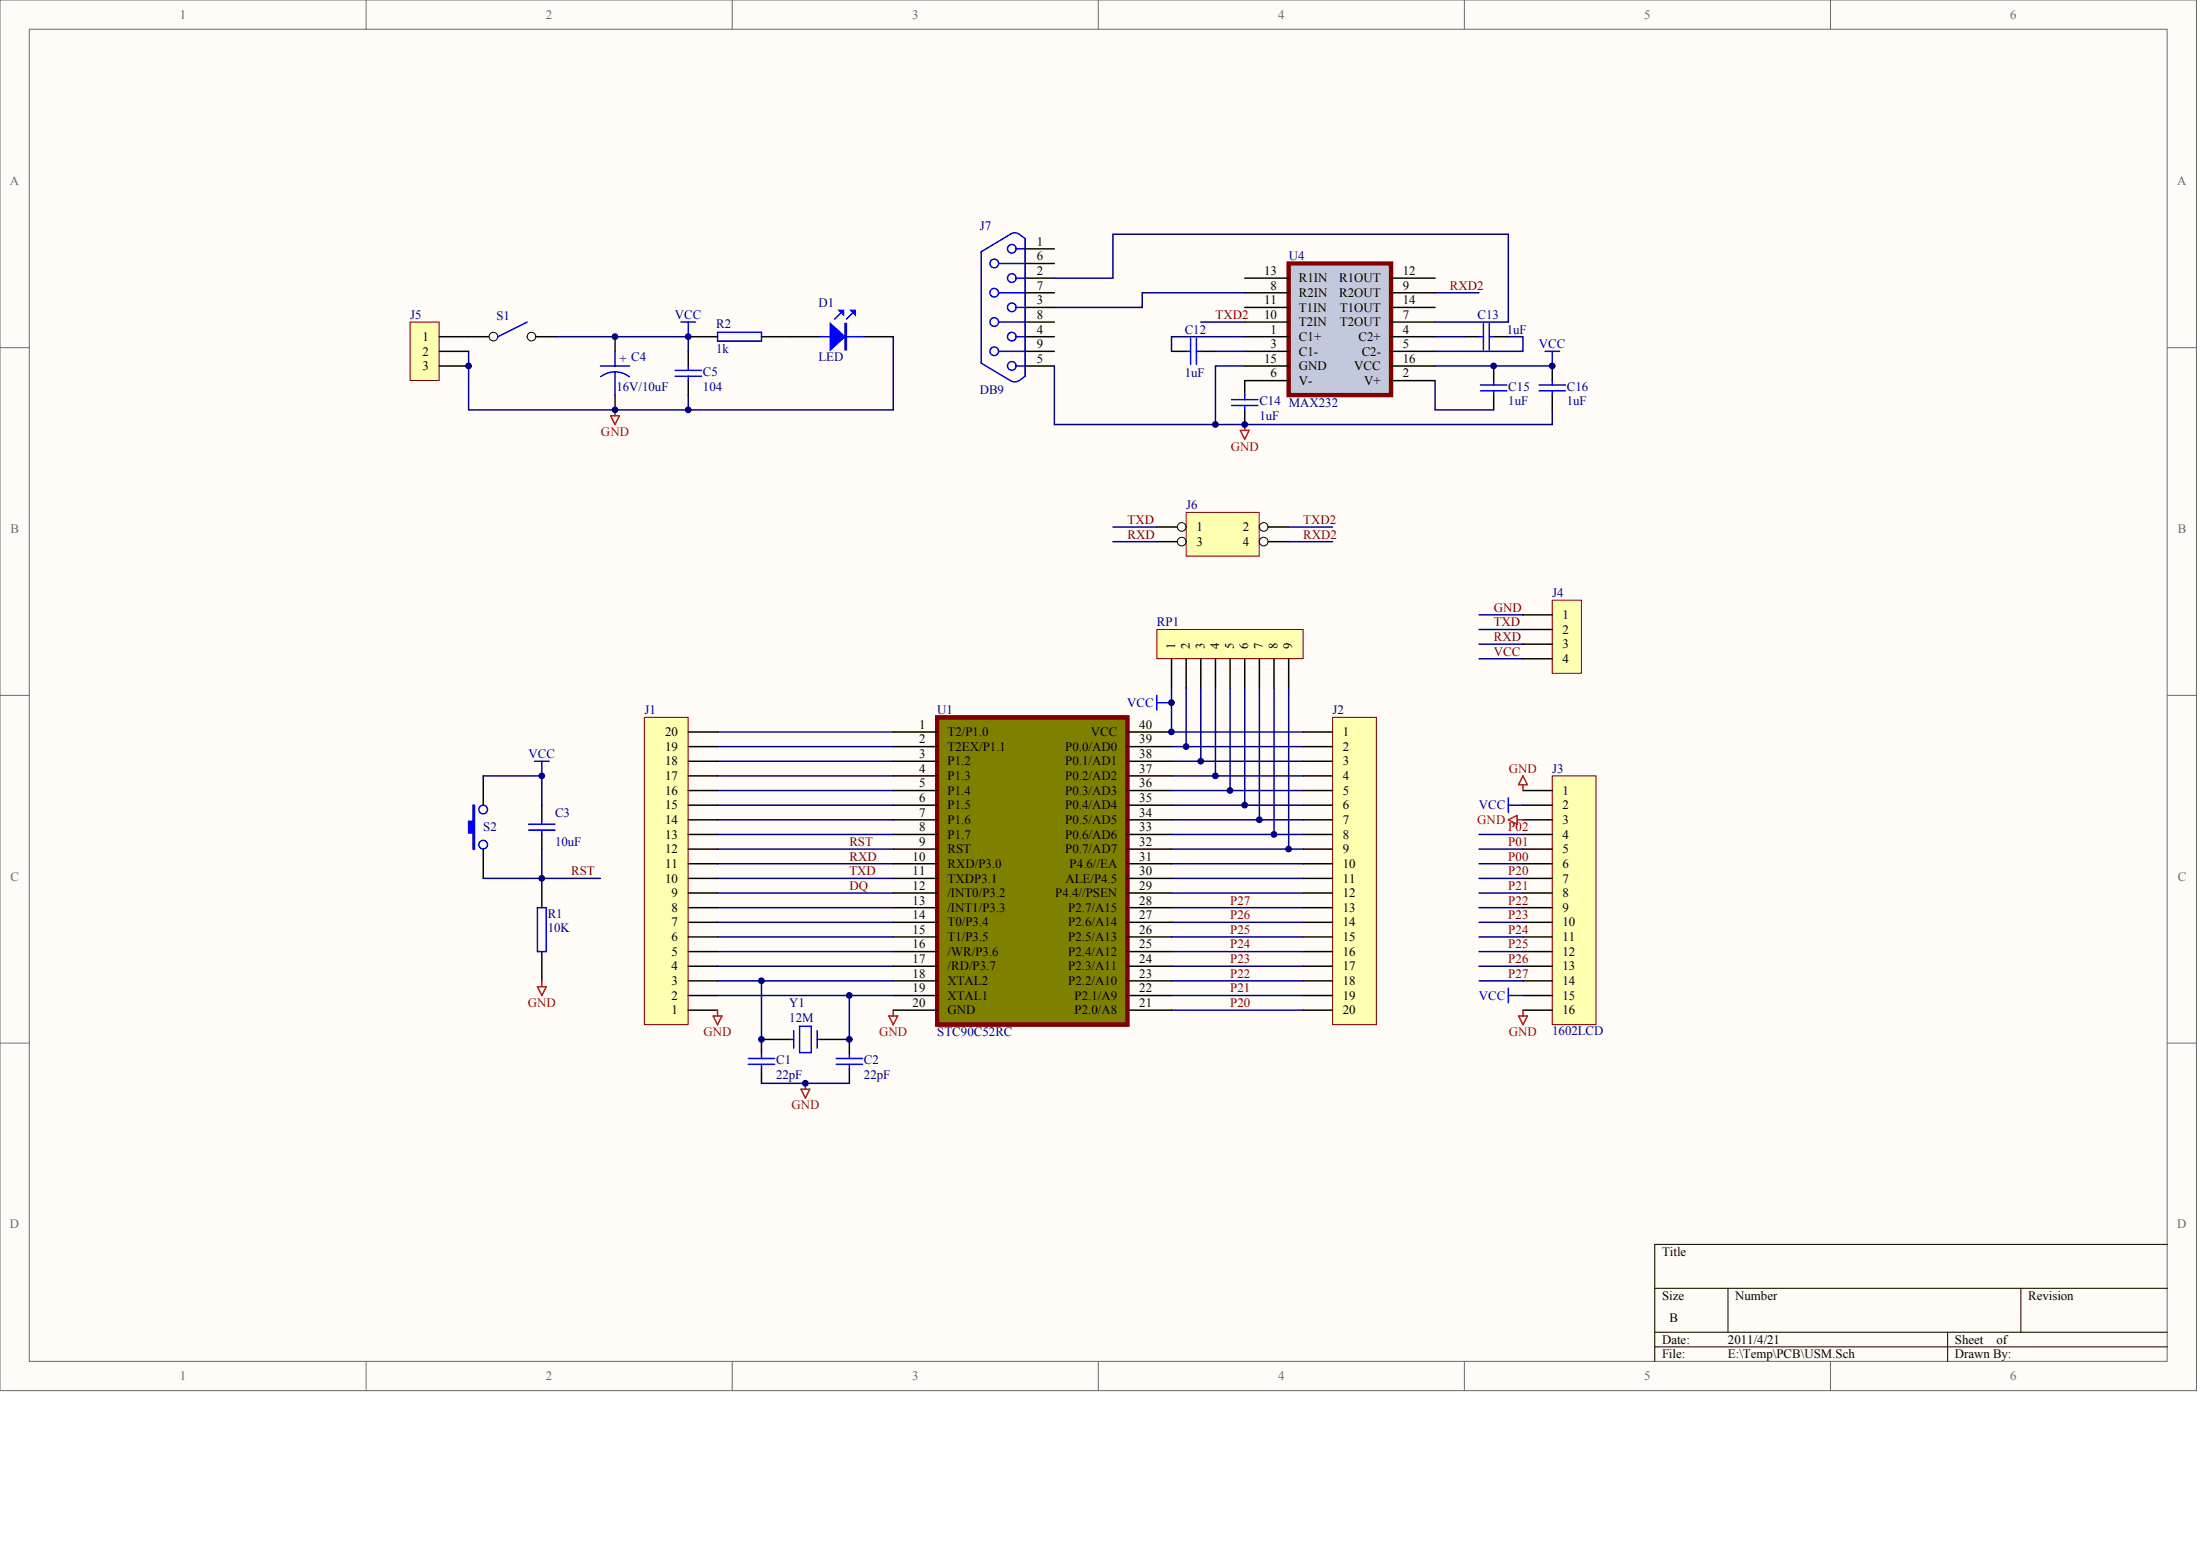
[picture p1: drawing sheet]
<svg xmlns="http://www.w3.org/2000/svg" width="840mm" height="594mm" viewBox="0 0 840 594" stroke-linecap="round" stroke-linejoin="round" font-family="sans-serif">
<g fill="#fffcf8" stroke="#696969" stroke-width=".38">
<path d="M0 0h838.3v530.6h-838.3z"/>
<path d="M11.2 11.2h815.9v508.2h-815.9z"/>
</g>
<g fill="none" stroke="#696969" stroke-width=".38">
<path d="M139.7 0v11.2M279.4 0v11.2M419.2 0v11.2M558.9 0v11.2M698.6 0v11.2M0 132.7h11.2M827.1 132.7h11.2M0 265.3h11.2M827.1 265.3h11.2M0 398h11.2M827.1 398h11.2M139.7 519.5v11.2"/>
<path d="M279.4 519.5v11.2M419.2 519.5v11.2M558.9 519.5v11.2M698.6 519.5v11.2"/>
</g>
<path d="M827.1 474.8h-195.6v44.7M631.5 491.6h195.6M659.5 491.6v16.7M771.2 491.6v16.7M631.5 508.3h195.6M631.5 513.9h195.6M743.3 508.3v11.2" fill="none" stroke="#000" stroke-width=".38"/>
<path d="M156.5 122.9h11.1v22.3h-11.1z" fill="#ffffb0" stroke="#800000" stroke-width=".38"/>
<g fill="none" stroke="#000" stroke-width=".56">
<path d="M167.7 128.5h11.1M167.7 134.1h11.1M167.7 139.6h11.1M234.7 128.5v5.6M262.7 134.1v5.5M234.7 150.8v5.6M262.7 145.2v5.6M206.8 307.2v5.6M206.8 318.4v5.6M206.8 335.2v11.1M206.8 363.1v11.2M301.8 396.6h-11.2v5.6"/>
<path d="M313 396.6h11.1v5.6M290.6 407.8v5.6M324.1 407.8v5.6"/>
</g>
<g fill="none" stroke="#00f" stroke-width=".56">
<path d="M229.1 139.6h11.2M234.7 134.1v5.5M262.7 139.6v1.7M234.7 141.9a8.9 8.9 0 0 1 5.5 1.9M234.7 141.9a8.9 8.9 0 0 0-5.4 1.8M234.7 141.9v8.9M257.6 143.6h10.1M257.6 141.3h10.1M262.7 143.6v1.6M201.8 316.7h10M201.8 314.5h10M206.8 312.8v1.7"/>
<path d="M206.8 316.7v1.7M205.1 346.3h3.4v16.8h-3.4zM301.8 396.6h1.1M302.9 393.2v6.7M305.1 391.6h4.5v10h-4.5zM311.9 393.2v6.7M311.9 396.6h1.1M285.6 403.9h10M285.6 406.1h10M290.6 402.2v1.7M290.6 406.1v1.7M319.1 403.9h10.1"/>
<path d="M319.1 406.1h10.1M324.1 402.2v1.7M324.1 406.1v1.7"/>
</g>
<path d="M233.1 158.6h3.3l-1.7 3.4zM234.7 156.4v2.2M205.1 376.5h3.4l-1.7 3.3zM206.8 374.3v2.2M339.2 387.7h3.4l-1.7 3.3zM340.9 385.4v2.3M305.7 415.6h3.4l-1.7 3.3zM307.4 413.4v2.2" fill="none" stroke="#f00" stroke-width=".56"/>
<g fill="none" stroke="#000080" stroke-width=".56">
<path d="M273.8 279.3h67.1M273.8 284.9h67.1M273.8 290.5h67.1M273.8 296h67.1M273.8 301.6h67.1M273.8 307.2h67.1M273.8 312.8h67.1M273.8 318.4h67.1M273.8 329.6h67.1M273.8 335.2h67.1M273.8 324h67.1M273.8 340.7h67.1"/>
<path d="M273.8 346.3h67.1M273.8 351.9h67.1M273.8 357.5h67.1M273.8 363.1h67.1M273.8 368.7h67.1M447.1 385.4h50.3M290.6 413.4h33.5"/>
</g>
<path d="M491.8 100.5h39.1v50.3h-39.1z" fill="#c2c9dc" stroke="#800000" stroke-width="1.7"/>
<g fill="none" stroke="#000" stroke-width=".56">
<path d="M391.2 95h11.2M391.2 106.1h11.2M391.2 111.7h11.2M391.2 117.3h11.2M391.2 100.5h11.2M475 106.1h16.8M475 111.7h16.8M475 117.3h16.8M530.9 106.1h16.8M530.9 111.7h16.8M530.9 117.3h16.8M391.2 122.9h11.2"/>
<path d="M391.2 128.5h11.2M391.2 134.1h11.2M391.2 139.6h11.2M447.1 134.1h5.6M458.3 134.1h5.6M475 122.9h16.8M475 128.5h16.8M475 134.1h16.8M475 139.6h16.8M530.9 122.9h16.8M530.9 128.5h16.8M530.9 134.1h16.8"/>
<path d="M530.9 139.6h16.8M558.9 128.5h5.6M570.1 128.5h5.5M570.1 139.6v5.6M592.4 139.6v5.6M475 156.4v5.6M491.8 145.2h-16.8v5.6M530.9 145.2h16.8M570.1 150.8v5.6M592.4 150.8v5.6"/>
</g>
<g fill="none" stroke="#00f" stroke-width=".56">
<path d="M387.9 95h3.3M381.2 111.7h10M381.2 100.5h10M387.9 117.3h3.3M387.9 106.1h3.3M381.2 134.1h10M381.2 122.9h10M387.9 128.5h3.3M387.9 139.6h3.3M452.7 134.1h1.7M454.4 129v10.1M456.6 134.1h1.7"/>
<path d="M456.6 129v10.1M564.5 128.5h1.6M566.1 123.4v10.1M568.4 128.5h1.7M568.4 123.4v10.1M388.9 145.2l-1 .5-1.7-.2-11.8-7v-42.4l11.7-7 1.2-.3a5.8 5.8 0 0 1 3.9 2.2v52.6l-2.2 1.6M470 154.7h10.1M470 152.5h10.1M475 150.8v1.7M475 154.7v1.7M565 149.1h10.1M565 146.9h10.1"/>
<path d="M570.1 145.2v1.7M570.1 149.1v1.7M587.4 149.1h10M587.4 146.9h10M592.4 145.2v1.7M592.4 149.1v1.7"/>
<circle cx="386.2" cy="94.9" r="1.65"/>
<circle cx="379.4" cy="111.7" r="1.65"/>
<circle cx="379.4" cy="100.5" r="1.65"/>
<circle cx="386.2" cy="117.3" r="1.65"/>
<circle cx="386.2" cy="106.1" r="1.65"/>
<circle cx="379.4" cy="122.9" r="1.65"/>
<circle cx="379.4" cy="134" r="1.65"/>
<circle cx="386.2" cy="139.6" r="1.65"/>
<circle cx="386.2" cy="128.4" r="1.65"/>
</g>
<path d="M402.4 106.1h22.3v-16.7h150.9v33.5h-27.9M475 111.7h-39.1v5.6h-33.5M547.7 111.7h16.8M458.3 122.9h16.7M463.9 134.1h11.1M475 128.5h-27.9v5.6M547.7 128.5h11.2M575.6 128.5h5.6v5.6h-33.5M547.7 145.2v11.2h22.4M206.8 324v11.2" fill="none" stroke="#000080" stroke-width=".56"/>
<path d="M473.4 164.2h3.3l-1.7 3.4zM475 162v2.2" fill="none" stroke="#f00" stroke-width=".56"/>
<path d="M508.6 273.7h16.7v117.3h-16.7z" fill="#ffffb0" stroke="#800000" stroke-width=".38"/>
<g fill="none" stroke="#000" stroke-width=".56">
<path d="M497.4 279.3h11.2M497.4 284.9h11.2M497.4 290.5h11.2M497.4 296h11.2M497.4 301.6h11.2M497.4 307.2h11.2M497.4 312.8h11.2M497.4 318.4h11.2M497.4 324h11.2M497.4 329.6h11.2M497.4 335.2h11.2M497.4 340.7h11.2"/>
<path d="M497.4 346.3h11.2M497.4 351.9h11.2M497.4 357.5h11.2M497.4 363.1h11.2M497.4 368.7h11.2M497.4 374.3h11.2M497.4 379.8h11.2M497.4 385.4h11.2"/>
</g>
<path d="M441.5 240.2h55.8v11.1h-55.8z" fill="#ffffb0" stroke="#800000" stroke-width=".38"/>
<path d="M447.1 251.4v11.1M452.7 251.4v11.1M458.3 251.4v11.1M463.9 251.4v11.1M469.5 251.4v11.1M475 251.4v11.1M480.6 251.4v11.1M486.2 251.4v11.1M491.8 251.4v11.1" fill="none" stroke="#000" stroke-width=".56"/>
<path d="M452.7 262.5v22.4M458.3 262.5v28M463.9 262.5v33.5M475 262.5v44.7M480.6 262.5v50.3M486.2 262.5v55.9M491.8 262.5v61.5" fill="none" stroke="#000080" stroke-width=".56"/>
<path d="M441.5 265.3v5.6M441.5 268.1h5.6" fill="none" stroke="#00f" stroke-width=".56"/>
<path d="M245.9 273.7h16.7v117.3h-16.7z" fill="#ffffb0" stroke="#800000" stroke-width=".38"/>
<g fill="none" stroke="#000" stroke-width=".56">
<path d="M262.7 279.3h11.1M262.7 296h11.1M262.7 290.5h11.1M262.7 284.9h11.1M262.7 318.4h11.1M262.7 312.8h11.1M262.7 307.2h11.1M262.7 301.6h11.1M262.7 335.2h11.1M262.7 329.6h11.1M262.7 324h11.1M262.7 357.5h11.1"/>
<path d="M262.7 351.9h11.1M262.7 346.3h11.1M262.7 340.7h11.1M262.7 379.8h11.1M262.7 374.3h11.1M262.7 368.7h11.1M262.7 363.1h11.1M262.7 385.4h11.1"/>
</g>
<path d="M272.2 387.7h3.3l-1.7 3.3zM273.8 385.4v2.3" fill="none" stroke="#f00" stroke-width=".56"/>
<path d="M447.1 329.6h50.3" fill="none" stroke="#000080" stroke-width=".56"/>
<path d="M357.7 273.7h72.6v117.3h-72.6z" fill="#808000" stroke="#800000" stroke-width="1.7"/>
<g fill="none" stroke="#000" stroke-width=".56">
<path d="M340.9 279.3h16.8M430.3 279.3h16.8M340.9 284.9h16.8M340.9 290.5h16.8M340.9 296h16.8M430.3 284.9h16.8M430.3 290.5h16.8M430.3 296h16.8M340.9 301.6h16.8M340.9 307.2h16.8M340.9 312.8h16.8M340.9 318.4h16.8"/>
<path d="M430.3 301.6h16.8M430.3 307.2h16.8M430.3 312.8h16.8M430.3 318.4h16.8M340.9 324h16.8M340.9 329.6h16.8M340.9 335.2h16.8M430.3 324h16.8M430.3 329.6h16.8M430.3 335.2h16.8M340.9 340.7h16.8M340.9 346.3h16.8"/>
<path d="M340.9 351.9h16.8M340.9 357.5h16.8M430.3 340.7h16.8M430.3 346.3h16.8M430.3 351.9h16.8M430.3 357.5h16.8M340.9 363.1h16.8M340.9 368.7h16.8M340.9 374.3h16.8M340.9 379.8h16.8M430.3 363.1h16.8M430.3 368.7h16.8"/>
<path d="M430.3 374.3h16.8M430.3 379.8h16.8M340.9 385.4h16.8M430.3 385.4h16.8"/>
</g>
<path d="M592.4 296h16.7v95h-16.7z" fill="#ffffb0" stroke="#800000" stroke-width=".38"/>
<g fill="none" stroke="#000" stroke-width=".56">
<path d="M262.7 128.5h11.1M290.6 128.5h22.4M329.7 128.5h11.2M184.4 296v11.2M581.2 301.6h11.2M581.2 307.2h11.2M581.2 312.8h11.2M581.2 318.4h11.2M184.4 324v11.2M581.2 324h11.2M581.2 329.6h11.2M581.2 335.2h11.2"/>
<path d="M581.2 340.7h11.2M581.2 346.3h11.2M581.2 351.9h11.2M581.2 357.5h11.2M581.2 363.1h11.2M581.2 368.7h11.2M581.2 374.3h11.2M581.2 379.8h11.2M581.2 385.4h11.2"/>
</g>
<path d="M581.2 296l1.7 3.4h-3.3zM581.2 299.4v2.2M575.6 312.8l3.4-1.7v3.4zM579 312.8h2.2M579.6 387.7h3.3l-1.7 3.3zM581.2 385.4v2.3" fill="none" stroke="#f00" stroke-width=".56"/>
<g fill="none" stroke="#00f" stroke-width=".56">
<path d="M320.8 119.5l-2.2 2.3M325.3 119.5l-2.3 2.3M273.8 126.8h16.8v3.3h-16.8zM313 128.5h16.7M575.6 304.4v5.6M575.6 307.2h5.6M575.6 377v5.6M575.6 379.8h5.6"/>
<circle cx="184.4" cy="308.9" r="1.65"/>
<circle cx="184.4" cy="322.3" r="1.65"/>
</g>
<path d="M564.5 318.4h16.7M564.5 324h16.7M564.5 329.6h16.7M564.5 335.2h16.7M564.5 340.7h16.7M564.5 346.3h16.7M564.5 351.9h16.7M564.5 357.5h16.7M564.5 363.1h16.7M564.5 368.7h16.7M564.5 374.3h16.7" fill="none" stroke="#000080" stroke-width=".56"/>
<g fill="#00f" stroke="#00f" stroke-width=".56">
<path d="M316.9 123.4l5.6 5.1-5.6 5z"/>
<path d="M324.7 118.4h1.7v1.7z"/>
<path d="M320.2 118.4h1.7v1.7z"/>
<path d="M322.5 123.4h.5v10.1h-.5z" fill-rule="evenodd"/>
<path d="M180.5 307.2h.6v16.8h-.6v-6.2h-1.7v-4.4h1.7z" fill-rule="evenodd"/>
</g>
<path d="M592.4 229h11.1v27.9h-11.1z" fill="#ffffb0" stroke="#800000" stroke-width=".38"/>
<path d="M581.2 234.6h11.2M581.2 240.2h11.2M581.2 245.8h11.2M581.2 251.4h11.2" fill="none" stroke="#000" stroke-width=".56"/>
<path d="M452.7 195.5h27.9v16.7h-27.9z" fill="#ffffb0" stroke="#800000" stroke-width=".38"/>
<path d="M441.5 201.1h11.2" fill="none" stroke="#000" stroke-width=".56"/>
<circle cx="451" cy="201.1" r="1.65" fill="#fffcf8" stroke="#000" stroke-width=".38"/>
<path d="M480.6 201.1h11.2" fill="none" stroke="#000" stroke-width=".56"/>
<circle cx="482.3" cy="201.1" r="1.65" fill="#fffcf8" stroke="#000" stroke-width=".38"/>
<path d="M441.5 206.7h11.2" fill="none" stroke="#000" stroke-width=".56"/>
<circle cx="451" cy="206.6" r="1.65" fill="#fffcf8" stroke="#000" stroke-width=".38"/>
<path d="M480.6 206.7h11.2" fill="none" stroke="#000" stroke-width=".56"/>
<circle cx="482.3" cy="206.6" r="1.65" fill="#fffcf8" stroke="#000" stroke-width=".38"/>
<path d="M424.7 201.1h16.8M424.7 206.7h16.8M491.8 201.1h16.8M491.8 206.7h16.8M564.5 234.6h16.7M564.5 240.2h16.7M564.5 245.8h16.7M564.5 251.4h16.7M469.5 262.5v39.1" fill="none" stroke="#000080" stroke-width=".56"/>
<path d="M259.9 122.9h5.6M262.7 122.9v5.6M589.6 134.1h5.6M592.4 134.1v5.5M204 290.5h5.6M206.8 290.5v5.5" fill="none" stroke="#00f" stroke-width=".56"/>
<path d="M178.8 128.5h11.2" fill="none" stroke="#000" stroke-width=".56"/>
<circle cx="188.3" cy="128.4" r="1.65" fill="#fffcf8" stroke="#000" stroke-width=".38"/>
<path d="M201.2 128.5h11.2" fill="none" stroke="#000" stroke-width=".56"/>
<circle cx="202.8" cy="128.4" r="1.65" fill="#fffcf8" stroke="#000" stroke-width=".38"/>
<path d="M201.2 122.9l-11.2 5.6" fill="none" stroke="#00f" stroke-width=".56"/>
<g fill="none" stroke="#000080" stroke-width=".56">
<path d="M212.4 128.5h50.3v5.6M340.9 128.5v27.9h-162.1v-22.3M402.4 139.6v22.4h190v-5.6M475 139.6h-11.1v22.4M547.7 139.6h44.7M262.7 150.8v5.6M447.1 262.5v16.8h50.3M184.4 296h22.4v11.2M447.1 284.9h50.3M447.1 290.5h50.3M447.1 296h50.3M447.1 301.6h50.3"/>
<path d="M447.1 307.2h50.3M447.1 312.8h50.3M447.1 318.4h50.3M184.4 335.2h44.7M447.1 335.2h50.3M447.1 324h50.3M447.1 340.7h50.3M447.1 346.3h50.3M447.1 351.9h50.3M447.1 357.5h50.3M273.8 374.3h67.1M273.8 379.8h67.1"/>
<path d="M290.6 374.3v22.3M324.1 379.8v16.8M447.1 363.1h50.3M447.1 368.7h50.3M447.1 374.3h50.3M447.1 379.8h50.3"/>
</g>
<g fill="#000080" stroke="#000080" stroke-width=".38">
<circle cx="178.8" cy="139.6" r="1.09"/>
<circle cx="206.8" cy="335.1" r="1.09"/>
<circle cx="206.8" cy="296" r="1.09"/>
<circle cx="234.7" cy="156.4" r="1.09"/>
<circle cx="234.7" cy="128.4" r="1.09"/>
<circle cx="262.6" cy="156.4" r="1.09"/>
<circle cx="262.6" cy="128.4" r="1.09"/>
<circle cx="290.6" cy="396.6" r="1.09"/>
<circle cx="290.6" cy="374.2" r="1.09"/>
<circle cx="307.4" cy="413.3" r="1.09"/>
<circle cx="324.1" cy="396.6" r="1.09"/>
<circle cx="324.1" cy="379.8" r="1.09"/>
<circle cx="447.1" cy="279.3" r="1.09"/>
<circle cx="447.1" cy="268.1" r="1.09"/>
<circle cx="452.7" cy="284.8" r="1.09"/>
<circle cx="458.2" cy="290.4" r="1.09"/>
<circle cx="463.8" cy="296" r="1.09"/>
<circle cx="463.8" cy="162" r="1.09"/>
<circle cx="469.4" cy="301.6" r="1.09"/>
<circle cx="475" cy="307.2" r="1.09"/>
<circle cx="475" cy="162" r="1.09"/>
<circle cx="480.6" cy="312.8" r="1.09"/>
<circle cx="486.2" cy="318.4" r="1.09"/>
<circle cx="491.8" cy="324" r="1.09"/>
<circle cx="570" cy="139.6" r="1.09"/>
<circle cx="592.4" cy="139.6" r="1.09"/>
</g>
<g font-size="4.9" fill="#696969">
<text x="68.6" y="7.2">1</text>
<text x="208.3" y="7.2">2</text>
<text x="348.1" y="7.2">3</text>
<text x="487.8" y="7.2">4</text>
<text x="627.5" y="7.2">5</text>
<text x="767.2" y="7.2">6</text>
<text x="3.8" y="70.7">A</text>
<text x="830.9" y="70.7">A</text>
<text x="4" y="203.3">B</text>
<text x="831.1" y="203.3">B</text>
<text x="4" y="336">C</text>
<text x="831.1" y="336">C</text>
<text x="3.8" y="468.7">D</text>
<text x="830.9" y="468.7">D</text>
<text x="68.6" y="526.7">1</text>
<text x="208.3" y="526.7">2</text>
<text x="348.1" y="526.7">3</text>
<text x="487.8" y="526.7">4</text>
<text x="627.5" y="526.7">5</text>
<text x="767.2" y="526.7">6</text>
</g>
<g font-size="4.9" fill="#000080">
<text x="373.9" y="87.6">J7</text>
<text x="491.8" y="99.3">U4</text>
<text x="312.4" y="117.2">D1</text>
<text x="156.5" y="121.7">J5</text>
<text x="189.5" y="122.2">S1</text>
<text x="273.3" y="125">R2</text>
<text x="563.9" y="121.7">C13</text>
<text x="452.1" y="127.3">C12</text>
<text x="575.1" y="127.3">1uF</text>
<text x="273.3" y="134.5">1k</text>
<text x="312.4" y="137.9">LED</text>
<text x="236.4" y="138.4">+ C4</text>
<text x="268.3" y="143.5">C5</text>
<text x="235.3" y="149">16V/10uF</text>
<text x="268.3" y="149">104</text>
<text x="452.1" y="144">1uF</text>
<text x="575.6" y="149">C15</text>
<text x="598" y="149">C16</text>
<text x="373.9" y="150.2">DB9</text>
<text x="480.6" y="154.6">C14 MAX232</text>
<text x="575.6" y="154.6">1uF</text>
<text x="598" y="154.6">1uF</text>
<text x="480.6" y="160.2">1uF</text>
<text x="452.7" y="194.3">J6</text>
<text x="592.4" y="227.8">J4</text>
<text x="441.5" y="239">RP1</text>
<text x="245.9" y="272.5">J1</text>
<text x="357.7" y="272.5">U1</text>
<text x="508.6" y="272.5">J2</text>
<text x="592.4" y="294.8">J3</text>
<text x="211.8" y="311.6">C3</text>
<text x="184.4" y="317.2">S2</text>
<text x="211.8" y="322.8">10uF</text>
<text x="209" y="350.1">R1</text>
<text x="209" y="355.7">10K</text>
<text x="301.2" y="384.2">Y1</text>
<text x="301.2" y="389.8">12M</text>
<text x="357.7" y="395.4">STC90C52RC</text>
<text x="592.4" y="394.8">1602LCD</text>
<text x="296.2" y="406">C1</text>
<text x="329.7" y="406">C2</text>
<text x="296.2" y="411.6">22pF</text>
<text x="329.7" y="411.6">22pF</text>
</g>
<g font-size="4.9">
<text x="395.7" y="93.7">1</text>
<text x="395.7" y="99.3">6</text>
<text x="395.7" y="104.9">2</text>
<text x="482.4" y="104.9">13</text>
<text x="495.7" y="107.7">R1IN</text>
<text x="511.1" y="107.7">R1OUT</text>
<text x="535.4" y="104.9">12</text>
<text x="395.7" y="110.5">7</text>
<text x="484.9" y="110.5">8</text>
<text x="495.7" y="113.3">R2IN</text>
<text x="511.1" y="113.3">R2OUT</text>
<text x="535.4" y="110.5">9</text>
<text x="395.7" y="116.1">3</text>
<text x="482.4" y="116.1">11</text>
<text x="495.7" y="118.9">T1IN</text>
<text x="511.4" y="118.9">T1OUT</text>
<text x="535.4" y="116.1">14</text>
<text x="395.7" y="121.7">8</text>
<text x="482.4" y="121.7">10</text>
<text x="495.7" y="124.5">T2IN</text>
<text x="511.4" y="124.5">T2OUT</text>
<text x="535.4" y="121.7">7</text>
<text x="161.3" y="130.1">1</text>
<text x="395.7" y="127.3">4</text>
<text x="484.9" y="127.3">1</text>
<text x="495.7" y="130.1">C1+</text>
<text x="518.5" y="130.1">C2+</text>
<text x="535.4" y="127.3">4</text>
<text x="161.3" y="135.6">2</text>
<text x="395.7" y="132.9">9</text>
<text x="484.9" y="132.9">3</text>
<text x="495.7" y="135.6">C1-</text>
<text x="519.7" y="135.6">C2-</text>
<text x="535.4" y="132.9">5</text>
<text x="161.3" y="141.2">3</text>
<text x="395.7" y="138.4">5</text>
<text x="482.4" y="138.4">15</text>
<text x="495.7" y="141.2">GND</text>
<text x="516.8" y="141.2">VCC</text>
<text x="535.4" y="138.4">16</text>
<text x="484.9" y="144">6</text>
<text x="495.7" y="146.8">V-</text>
<text x="520.6" y="146.8">V+</text>
<text x="535.4" y="144">2</text>
<text x="456.6" y="202.7">1</text>
<text x="474.3" y="202.7">2</text>
<text x="456.6" y="208.3">3</text>
<text x="474.3" y="208.3">4</text>
<text x="596.3" y="236.2">1</text>
<text x="596.3" y="241.8">2</text>
<text x="448.5" y="247.5" transform="rotate(-90 448.5 247.5)">1</text>
<text x="454.1" y="247.5" transform="rotate(-90 454.1 247.5)">2</text>
<text x="459.6" y="247.5" transform="rotate(-90 459.6 247.5)">3</text>
<text x="465.2" y="247.5" transform="rotate(-90 465.2 247.5)">4</text>
<text x="470.8" y="247.5" transform="rotate(-90 470.8 247.5)">5</text>
<text x="476.4" y="247.5" transform="rotate(-90 476.4 247.5)">6</text>
<text x="482" y="247.5" transform="rotate(-90 482 247.5)">7</text>
<text x="487.6" y="247.5" transform="rotate(-90 487.6 247.5)">8</text>
<text x="493.2" y="247.5" transform="rotate(-90 493.2 247.5)">9</text>
<text x="596.3" y="247.4">3</text>
<text x="596.3" y="252.9">4</text>
<text x="253.8" y="280.9">20</text>
<text x="350.7" y="278.1">1</text>
<text x="361.6" y="280.9">T2/P1.0</text>
<text x="416.2" y="280.9">VCC</text>
<text x="434.8" y="278.1">40</text>
<text x="512.5" y="280.9">1</text>
<text x="253.8" y="286.5">19</text>
<text x="350.7" y="283.7">2</text>
<text x="361.6" y="286.5">T2EX/P1.1</text>
<text x="406.5" y="286.5">P0.0/AD0</text>
<text x="434.8" y="283.7">39</text>
<text x="512.5" y="286.5">2</text>
<text x="253.8" y="292.1">18</text>
<text x="350.7" y="289.3">3</text>
<text x="361.6" y="292.1">P1.2</text>
<text x="406.5" y="292.1">P0.1/AD1</text>
<text x="434.8" y="289.3">38</text>
<text x="512.5" y="292.1">3</text>
<text x="253.8" y="297.6">17</text>
<text x="350.7" y="294.8">4</text>
<text x="361.6" y="297.6">P1.3</text>
<text x="406.5" y="297.6">P0.2/AD2</text>
<text x="434.8" y="294.8">37</text>
<text x="512.5" y="297.6">4</text>
<text x="253.8" y="303.2">16</text>
<text x="350.7" y="300.4">5</text>
<text x="361.6" y="303.2">P1.4</text>
<text x="406.5" y="303.2">P0.3/AD3</text>
<text x="434.8" y="300.4">36</text>
<text x="512.5" y="303.2">5</text>
<text x="596.3" y="303.2">1</text>
<text x="253.8" y="308.8">15</text>
<text x="350.7" y="306">6</text>
<text x="350.7" y="311.6">7</text>
<text x="361.6" y="308.8">P1.5</text>
<text x="406.5" y="308.8">P0.4/AD4</text>
<text x="434.8" y="311.6">34</text>
<text x="434.8" y="306">35</text>
<text x="512.5" y="308.8">6</text>
<text x="596.3" y="308.8">2</text>
<text x="253.8" y="314.4">14</text>
<text x="350.7" y="317.2">8</text>
<text x="361.6" y="314.4">P1.6</text>
<text x="406.5" y="314.4">P0.5/AD5</text>
<text x="434.8" y="317.2">33</text>
<text x="512.5" y="314.4">7</text>
<text x="596.3" y="314.4">3</text>
<text x="253.8" y="320">13</text>
<text x="350.7" y="322.8">9</text>
<text x="361.6" y="320">P1.7</text>
<text x="406.5" y="320">P0.6/AD6</text>
<text x="434.8" y="322.8">32</text>
<text x="512.5" y="320">8</text>
<text x="596.3" y="320">4</text>
<text x="253.8" y="325.6">12</text>
<text x="348.3" y="328.4">10</text>
<text x="361.6" y="325.6">RST</text>
<text x="406.5" y="325.6">P0.7/AD7</text>
<text x="434.8" y="328.4">31</text>
<text x="512.5" y="325.6">9</text>
<text x="596.3" y="325.6">5</text>
<text x="253.8" y="331.2">11</text>
<text x="348.3" y="333.9">11</text>
<text x="361.6" y="331.2">RXD/P3.0</text>
<text x="408.2" y="331.2">P4.6//EA</text>
<text x="434.8" y="333.9">30</text>
<text x="512.5" y="331.2">10</text>
<text x="596.3" y="331.2">6</text>
<text x="253.8" y="336.7">10</text>
<text x="348.3" y="339.5">12</text>
<text x="361.6" y="336.7">TXDP3.1</text>
<text x="406.6" y="336.7">ALE/P4.5</text>
<text x="434.8" y="339.5">29</text>
<text x="512.5" y="336.7">11</text>
<text x="596.3" y="336.7">7</text>
<text x="256.3" y="347.9">8</text>
<text x="256.3" y="342.3">9</text>
<text x="348.3" y="345.1">13</text>
<text x="361.6" y="342.3">/INT0/P3.2</text>
<text x="361.6" y="347.9">/INT1/P3.3</text>
<text x="402.7" y="342.3">P4.4//PSEN</text>
<text x="407.6" y="347.9">P2.7/A15</text>
<text x="434.8" y="345.1">28</text>
<text x="512.5" y="342.3">12</text>
<text x="512.5" y="347.9">13</text>
<text x="596.3" y="342.3">8</text>
<text x="596.3" y="347.9">9</text>
<text x="256.3" y="353.5">7</text>
<text x="348.3" y="350.7">14</text>
<text x="361.6" y="353.5">T0/P3.4</text>
<text x="407.6" y="353.5">P2.6/A14</text>
<text x="434.8" y="350.7">27</text>
<text x="512.5" y="353.5">14</text>
<text x="596.3" y="353.5">10</text>
<text x="256.3" y="359.1">6</text>
<text x="348.3" y="356.3">15</text>
<text x="361.6" y="359.1">T1/P3.5</text>
<text x="407.6" y="359.1">P2.5/A13</text>
<text x="434.8" y="356.3">26</text>
<text x="512.5" y="359.1">15</text>
<text x="596.3" y="359.1">11</text>
<text x="256.3" y="364.7">5</text>
<text x="348.3" y="361.9">16</text>
<text x="361.6" y="364.7">/WR/P3.6</text>
<text x="407.6" y="364.7">P2.4/A12</text>
<text x="434.8" y="361.9">25</text>
<text x="512.5" y="364.7">16</text>
<text x="596.3" y="364.7">12</text>
<text x="256.3" y="370.3">4</text>
<text x="348.3" y="367.5">17</text>
<text x="361.6" y="370.3">/RD/P3.7</text>
<text x="407.6" y="370.3">P2.3/A11</text>
<text x="434.8" y="367.5">24</text>
<text x="512.5" y="370.3">17</text>
<text x="596.3" y="370.3">13</text>
<text x="256.3" y="375.8">3</text>
<text x="348.3" y="373">18</text>
<text x="361.6" y="375.8">XTAL2</text>
<text x="407.6" y="375.8">P2.2/A10</text>
<text x="434.8" y="373">23</text>
<text x="512.5" y="375.8">18</text>
<text x="596.3" y="375.8">14</text>
<text x="256.3" y="381.4">2</text>
<text x="348.3" y="378.6">19</text>
<text x="361.6" y="381.4">XTAL1</text>
<text x="410.1" y="381.4">P2.1/A9</text>
<text x="434.8" y="378.6">22</text>
<text x="512.5" y="381.4">19</text>
<text x="596.3" y="381.4">15</text>
<text x="256.3" y="387">1</text>
<text x="348.3" y="384.2">20</text>
<text x="361.6" y="387">GND</text>
<text x="410.1" y="387">P2.0/A8</text>
<text x="434.8" y="384.2">21</text>
<text x="512.5" y="387">20</text>
<text x="596.3" y="387">16</text>
<text x="634.3" y="479.2">Title</text>
<text x="634.3" y="495.9">Size</text>
<text x="662.3" y="495.9">Number</text>
<text x="774" y="495.9">Revision</text>
<text x="637.1" y="504.3">B</text>
<text x="634.3" y="512.7">Date:</text>
<text x="659.5" y="512.7">2011/4/21</text>
<text x="746.1" y="512.7">Sheet</text>
<text x="761.9" y="512.7">of</text>
<text x="634.3" y="518.3">File:</text>
<text x="659.5" y="518.3">E:\Temp\PCB\USM.Sch</text>
<text x="746.1" y="518.3">Drawn By:</text>
</g>
<g font-size="4.9" fill="#800000">
<text x="553.3" y="110.5">RXD2</text>
<text x="463.9" y="121.7">TXD2</text>
<text x="430.3" y="199.9">TXD</text>
<text x="497.4" y="199.9">TXD2</text>
<text x="430.3" y="205.5">RXD</text>
<text x="497.4" y="205.5">RXD2</text>
<text x="570.1" y="233.4">GND</text>
<text x="570.1" y="239">TXD</text>
<text x="570.1" y="244.6">RXD</text>
<text x="570.1" y="250.2">VCC</text>
<text x="575.6" y="317.2">P02</text>
<text x="324.1" y="322.8">RST</text>
<text x="575.6" y="322.8">P01</text>
<text x="324.1" y="328.4">RXD</text>
<text x="575.6" y="328.4">P00</text>
<text x="218" y="333.9">RST</text>
<text x="324.1" y="333.9">TXD</text>
<text x="575.6" y="333.9">P20</text>
<text x="324.1" y="339.5">DQ</text>
<text x="575.6" y="339.5">P21</text>
<text x="469.5" y="345.1">P27</text>
<text x="575.6" y="345.1">P22</text>
<text x="469.5" y="350.7">P26</text>
<text x="575.6" y="350.7">P23</text>
<text x="469.5" y="356.3">P25</text>
<text x="575.6" y="356.3">P24</text>
<text x="469.5" y="361.9">P24</text>
<text x="575.6" y="361.9">P25</text>
<text x="469.5" y="367.5">P23</text>
<text x="575.6" y="367.5">P26</text>
<text x="469.5" y="373">P22</text>
<text x="575.6" y="373">P27</text>
<text x="469.5" y="378.6">P21</text>
<text x="469.5" y="384.2">P20</text>
</g>
<g font-size="4.9" fill="#00f">
<text x="257.6" y="121.7">VCC</text>
<text x="587.3" y="132.9">VCC</text>
<text x="430.2" y="269.7">VCC</text>
<text x="201.7" y="289.3">VCC</text>
<text x="564.4" y="308.8">VCC</text>
<text x="564.4" y="381.4">VCC</text>
</g>
<g font-size="4.9" fill="#f00">
<text x="229.4" y="166.4">GND</text>
<text x="469.7" y="172">GND</text>
<text x="575.9" y="294.8">GND</text>
<text x="563.8" y="314.4">GND</text>
<text x="201.4" y="384.2">GND</text>
<text x="268.5" y="395.4">GND</text>
<text x="335.5" y="395.4">GND</text>
<text x="575.9" y="395.4">GND</text>
<text x="302" y="423.3">GND</text>
</g>
</svg>
